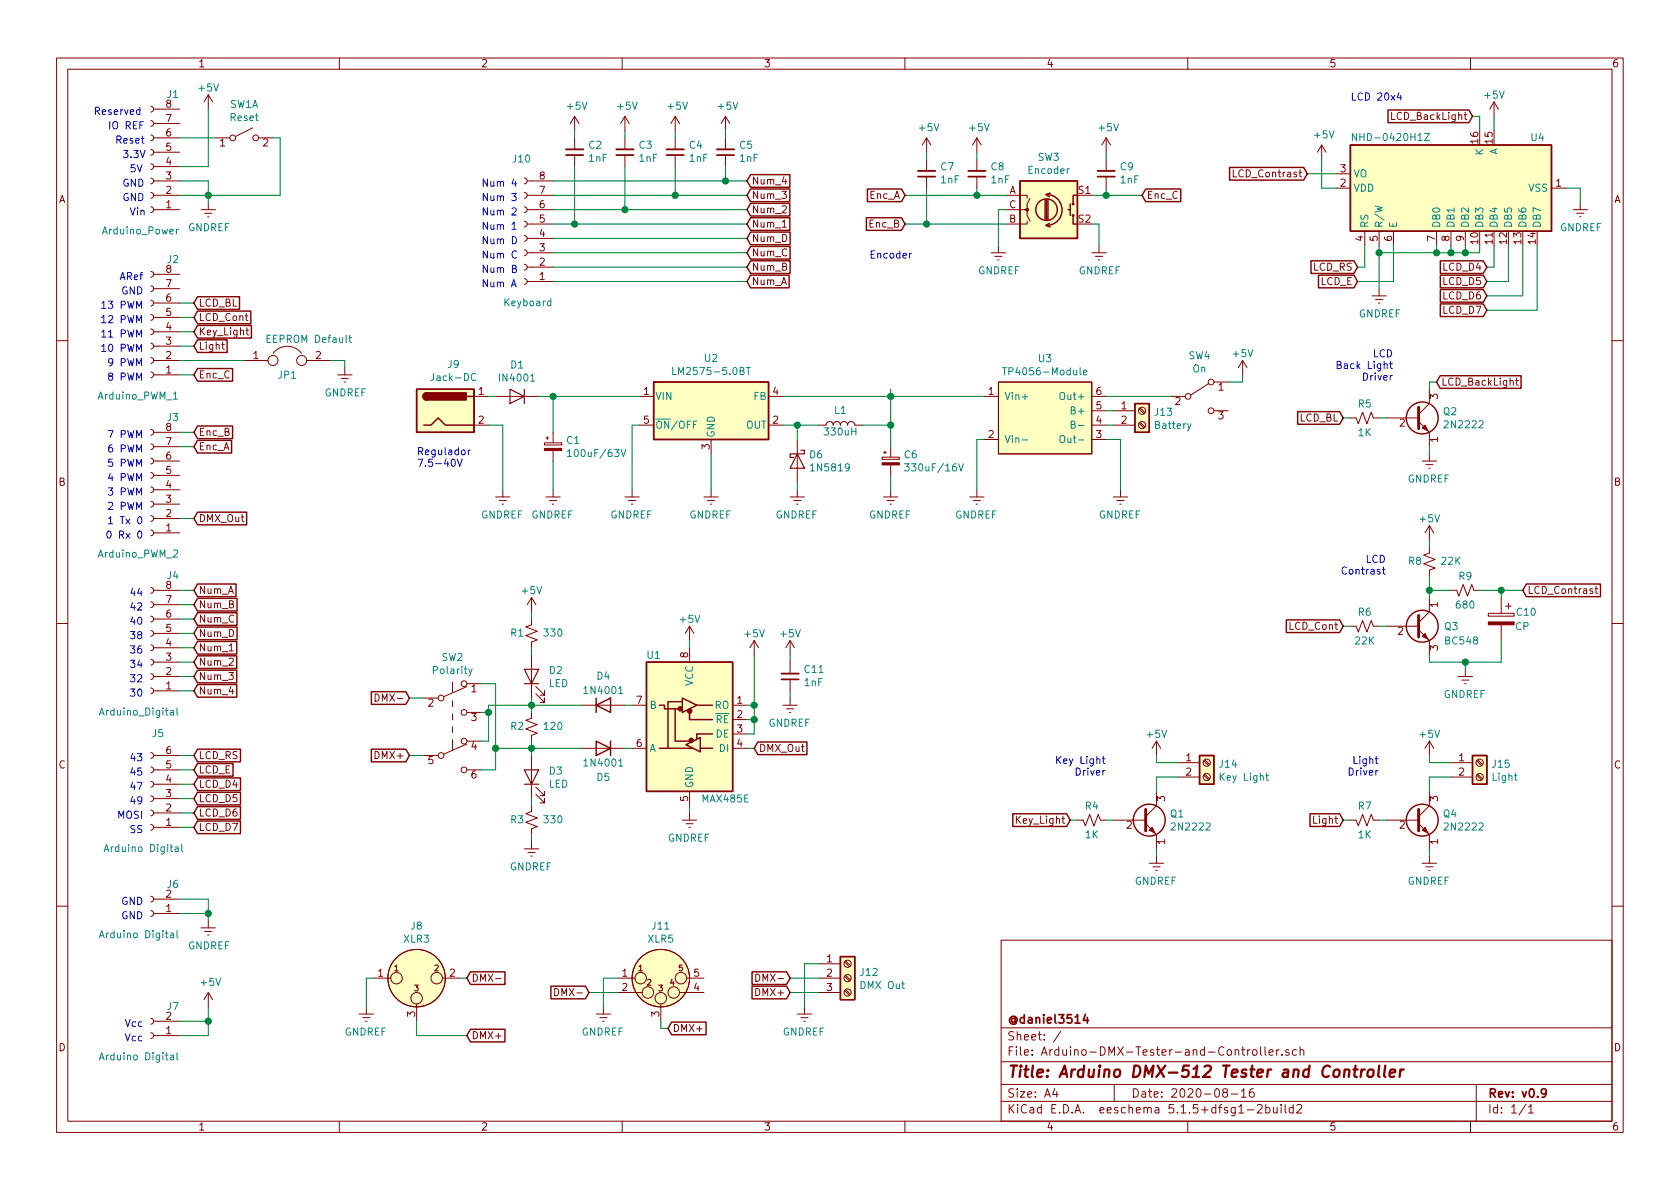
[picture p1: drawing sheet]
<svg xmlns="http://www.w3.org/2000/svg" width="297mm" height="210mm" viewBox="0 0 297 210" stroke-linecap="round" stroke-linejoin="round" font-family="sans-serif">
<g fill="none" stroke="#840000" stroke-width=".18">
<path d="M10 10.3h277v189.9h-277zM12 12.2h273v186.1h-273zM26.7 18.8l.3 .1 .2 .3-.1 .4-.4 .2M27.2 19.3h4.5M36.8 16.8v2.5M36.8 16.8l-.7 1.2M36.8 16.8l.8 1.2M60 10.3v1.9M110 10.3v1.9M160 10.3v1.9M210 10.3v1.9M259.1 19.9v1l.3 .2"/>
<path d="M260 10.3v1.9M264.2 18l-.8 1.3M264.2 18v2.6M264.2 18l.7 1.3M26.7 21.3l.3 .2 .2 .2-.1 .5-.4 .1M26.7 23.9l.3 .1 .2 .3-.1 .4-.4 .2M26.7 26.4l.3 .1 .2 .3-.1 .4-.4 .2M26.7 29l.3 .1 .2 .3-.1 .4-.4 .2M26.7 31.5l.3 .1 .2 .3-.1 .4-.4 .2M26.7 34l.3 .2 .2 .2-.1 .5-.4 .1M26.7 36.6l.3 .1 .2 .3-.1 .4-.4 .2M27.2 32h4.5"/>
<path d="M27.2 34.5h4.5M27.2 37.1h4.5M27.2 21.8h4.5M27.2 24.4h4.5M27.2 26.9h4.5M27.2 29.5h4.5M35.6 37.1h2.5M36.2 37.7h1.3M36.7 38.3h.3M36.8 35.8v1.3M38.1 24.4h2.5M44.7 22.6l-3 1.5"/>
<path d="M45.7 24.4h2.6M92.7 31.5l.3 .1 .2 .3-.1 .4-.4 .2M92.7 34l.3 .2 .2 .2-.1 .5-.4 .1M92.7 36.6l.3 .1 .2 .3-.1 .4-.4 .2M92.7 39.1l.3 .1 .2 .3-.1 .4-.4 .2M93.2 32h4.6M93.2 34.5h4.6M93.2 37.1h4.6M93.2 39.6h4.6M101.6 20.6l-.8 1.2M101.6 20.6v2.5M101.6 24.4v2"/>
<path d="M101.6 27.4v2.1M101.6 20.6l.8 1.2M110.5 20.6l-.8 1.2M110.5 20.6v2.5M110.5 24.4v2M110.5 27.4v2.1M110.5 20.6l.8 1.2M119.4 20.6l-.8 1.2M119.4 20.6v2.5M119.4 24.4v2M119.4 27.4v2.1M119.4 20.6l.7 1.2"/>
<path d="M128.3 20.6l-.8 1.2M128.3 20.6v2.5M128.3 24.4v2M128.3 27.4v2.1M128.3 20.6l.7 1.2M163.8 24.4v2.5M163.8 28.2v2M163.8 31.2v2.1M163.8 24.4l-.7 1.2M163.8 24.4l.8 1.2M172.7 24.4v2.5M172.7 28.2v2"/>
<path d="M172.7 31.2v2.1M172.7 24.4l-.7 1.2M172.7 24.4l.8 1.2M177.8 34.5h3.8v.5M177.8 37.1h3.8v1l.5 1M181.6 39.1v.5h-3.8M182.1 35l-.5 1.1v1h-.5M195.6 24.4v2.5M195.6 28.2v2M195.6 31.2v2.1M195.6 24.4l-.8 1.2M195.6 24.4l.7 1.2"/>
<path d="M233.7 25.6l-.8 1.3M233.7 25.6v2.6M233.7 25.6l.7 1.3M236.2 33.3h2.6M236.2 30.7h2.6M258.9 20.3h.5M274.3 33.3h2.6M278.1 37.1h2.6M278.8 37.7h1.2M279.3 38.3h.2M279.4 35.8v1.3M26.7 48l.3 .1 .2 .3-.1 .4-.4 .2"/>
<path d="M26.7 50.5l.3 .2 .2 .2-.1 .5-.4 .2M26.7 53.1l.3 .1 .2 .3-.1 .4-.4 .2M26.7 55.6l.3 .1 .2 .3-.1 .5-.4 .1M26.7 58.2l.3 .1 .2 .3-.1 .4-.4 .2M27.2 53.6h4.5M27.2 48.5h4.5M27.2 51h4.5M27.2 56.1h4.5M27.2 58.7h4.5M43.5 58.4h.5M43.7 58v1l.3 .2M92.7 41.7l.3 .1 .2 .3-.1 .4-.4 .2"/>
<path d="M92.7 44.2l.3 .1 .2 .3-.1 .4-.4 .2M92.7 46.7l.3 .2 .2 .2-.1 .5-.4 .1M92.7 49.3l.3 .1 .2 .3-.1 .4-.4 .2M93.2 42.2h4.6M93.2 44.7h4.6M93.2 47.2h4.6M93.2 49.8h4.6M138.3 40.2h.7M175.3 44.7h2.5M175.9 45.3h1.3M176.4 46h.3M176.5 43.4v1.3"/>
<path d="M193 44.7h2.6M193.7 45.3h1.2M194.2 46h.2M194.3 43.4v1.3M241.3 40.9v2.5M242.6 52.3h2.5M243.2 53h1.3M243.7 53.6h.3M243.8 40.9v2.5M243.8 51v1.3M246.4 40.9v2.5M254 40.9v2.5"/>
<path d="M256.5 40.9v2.5M259.1 40.9v2.5M10 60.2h2M26.7 60.7l.3 .1 .2 .3-.1 .4-.4 .2M26.7 63.2l.3 .2 .2 .2-.1 .5-.4 .2M26.7 65.8l.3 .1 .2 .3-.1 .4-.4 .2M26.7 75.9l.3 .2 .2 .2-.1 .5-.4 .2M26.7 78.5l.3 .1 .2 .3-.1 .4-.4 .2M27.2 66.3h4.5M27.2 63.7h4.5M27.2 61.2h4.5M27.2 76.4h4.5"/>
<path d="M27.2 79h4.5M39.2 60.9h.5M39.4 60.5v1.1l.3 .2M43.2 63.7h4.2M48.3 62.5a3.2 3.2 0 0 1 5 0M54.2 63.7h4.2M59.7 66.3h2.5M60.3 66.9h1.3M60.8 67.6h.3M61 65v1.3M83.8 70.1h2.6M83.8 75.2h2.6"/>
<path d="M87.6 70.1h7.6M96.3 78.3h3v.4h-3zM96.5 77.5h.5M96.8 77.2v.5M97.8 76.4v1.9M97.8 79.7v1.8M113 70.1h2.6M113 75.2h2.6M125.7 77.7v2.6M135.9 70.1h2.5M135.9 75.2h2.5M141 77.7v7.6"/>
<path d="M144.8 75.2h1.2a.63 .63 0 0 1 .7-.7 .63 .63 0 0 1 .6 .7 .63 .63 0 0 1 .7-.7 .63 .63 0 0 1 .6 .7 .63 .63 0 0 1 .6-.7 .63 .63 0 0 1 .7 .7 .63 .63 0 0 1 .6-.7 .63 .63 0 0 1 .6 .7h1.3M156.5 79.8v.5M157.5 79v1.8M174 70.1h2.5M174 77.7h2.5M176.5 67.6h16.5v12.7h-16.5zM193 70.1h2.6M193 77.7h2.6M193 75.2h2.6M193 72.6h2.6M196.8 75.2h3.9M196.8 72.6h3.9"/>
<path d="M201.4 74.8l.9 .9M201.4 72.3l.9 .8M201.6 74.7l.8 .8M201.6 72.1l.8 .9M207 70.1h2.5M213.7 67.8l-3.1 2M214.6 72.6h2.6M214.6 67.6h2.6M219.7 63.7l.8 1.3M219.7 63.7v2.6M219.7 63.7l-.8 1.3M238.8 73.9h1l.4 1 .7-2 .8 2 .7-2 .4 1h1"/>
<path d="M245.1 73.9h5.7M250.8 74.5l1.9 1.9v2.6M252.7 68.8v2.6l-1.9 1.9M268 67.3h.5M268.1 66.8v1.1l.4 .2M285 60.2h2M26.7 81l.3 .1 .2 .3-.1 .5-.4 .1M26.7 83.6l.3 .1 .2 .3-.1 .4-.4 .2M26.7 86.1l.3 .1 .2 .3-.1 .4-.4 .2M26.7 88.6l.3 .2 .2 .2-.1 .5-.4 .2M26.7 91.2l.3 .1 .2 .3-.1 .4-.4 .2M26.7 93.7l.3 .1 .2 .3-.1 .5-.4 .1"/>
<path d="M27.2 89.1h4.5M27.2 81.5h4.5M27.2 84.1h4.5M27.2 86.6h4.5M27.2 91.7h4.5M27.2 94.2h4.5M87.6 87.9h2.6M88.3 88.5h1.2M88.8 89.1h.2M88.9 86.6v1.3M96.5 87.9h2.6M97.2 88.5h1.2"/>
<path d="M97.7 89.1h.2M97.8 86.6v1.3M110.5 87.9h2.5M111.1 88.5h1.3M111.6 89.1h.3M111.8 86.6v1.3M124.5 87.9h2.5M125.1 88.5h1.3M125.6 89.1h.3M125.7 86.6v1.3M139.7 87.9h2.5M140.3 88.5h1.3"/>
<path d="M140.8 89.1h.3M141 86.6v1.3M156 80.8h3v.4h-3zM156.2 87.9h2.5M156.2 80h.5M156.8 88.5h1.3M157.4 89.1h.2M157.5 82.2v1.9M157.5 86.6v1.3M171.4 87.9h2.6M172.1 88.5h1.3M172.6 89.1h.2"/>
<path d="M172.7 86.6v1.3M196.8 87.9h2.6M197.5 88.5h1.3M198 89.1h.2M198.1 86.6v1.3M251.5 81.5h2.5M252.1 82.2h1.3M252.6 82.8h.3M252.7 96.8v1l-1 .4 2 .7-2 .8 2 .8-1 .3v1M252.7 93l.8 1.2M252.7 80.3v1.2M252.7 93v2.5"/>
<path d="M252.7 93l-.7 1.2M10 110.3h2M26.7 103.9l.3 .1 .2 .3-.1 .4-.4 .2M26.7 106.4l.3 .1 .2 .3-.1 .5-.4 .1M26.7 109l.3 .1 .2 .3-.1 .4-.4 .2M26.7 111.5l.3 .1 .2 .3-.1 .4-.4 .2M26.7 114l.3 .2 .2 .2-.1 .5-.4 .2M26.7 116.6l.3 .1 .2 .3-.1 .4-.4 .2M26.7 119.1l.3 .1 .2 .3-.1 .5-.4 .1M27.2 104.4h4.5M27.2 119.6h4.5M27.2 106.9h4.5"/>
<path d="M27.2 109.5h4.5M27.2 112h4.5M27.2 114.5h4.5M27.2 117.1h4.5M40.5 115.1h.7M94 109.5v1l-1 .4 2 .7-2 .8 2 .8-1 .3v1M94 105.7v2.5M94 115.8v7.6M94 105.7l.7 1.2M94 105.7l-.8 1.2M121.9 110.7v2.6M121.9 114.5v2.6"/>
<path d="M121.9 110.7l.8 1.3M121.9 110.7l-.7 1.3M133.3 113.3l.8 1.2M133.3 113.3v2.5M133.3 113.3l-.7 1.2M139.7 113.3v2.5M139.7 117.1v2M139.7 113.3l.8 1.2M139.7 113.3l-.8 1.2M238.8 110.7h1l.4 1.1 .7-2.1 .8 2.1 .7-2.1 .4 1h1M245.1 110.7h5.7M250.8 111.4l1.9 1.9v2.5"/>
<path d="M252.7 105.7v2.5l-1.9 1.9M256.5 104.4h1.1l.3 1 .8-2 .8 2 .7-2 .4 1h1M257.8 119.6h2.5M259.1 118.4v1.2M263.1 108.5h4.6v.5h-4.6zM265.4 105.7v2.8M265.4 110.5v2.8M266.2 107.2h1M266.7 106.7v1M282 104.1h.5M282.2 103.7v1.1l.3 .1M285 110.3h2"/>
<path d="M26.7 133.1l.3 .1 .2 .3-.1 .4-.4 .2M26.7 135.6l.3 .2 .2 .2-.1 .5-.4 .1M26.7 138.2l.3 .1 .2 .3-.1 .4-.4 .2M26.7 121.7l.3 .1 .2 .3-.1 .4-.4 .2M27.2 133.6h4.5M27.2 136.1h4.5M27.2 138.7h4.5M27.2 122.2h4.5M66.3 122.7a.64 .64 0 0 1 .7 .7 .64 .64 0 0 1-.7 .6zM74.9 123.4h2.6M74.9 133.6h2.6M80 120.6v1.8"/>
<path d="M80 123.9v1.1M80 126.2v1M80 128.5v1M80 130.8v1.8M82.5 131.6l-4 1.7M82.5 121.4l-4 1.8M82.5 120.9h2.6M82.5 126h2.6M82.5 131.1h2.6M82.5 136.1h2.6M94 126v1l-1 .4 2 .7-2 .8 2 .8-1 .3v1.1M94 133.6v7.6"/>
<path d="M94.7 139.2l1.6 1.5v-.8v.8h-.8M94.7 122.7l1.6 1.5v-.8v.8h-.8M94.7 121.4l1.6 1.5v-.7v.7h-.8M102.9 124.7h7.6M102.9 132.3h7.6M111.8 124.7h2.5M111.8 132.3h2.5M120.6 124.1h.1M121.9 139.9v2.6M129.5 124.7h2.6M129.5 127.2h2.6M129.5 129.8h2.6"/>
<path d="M129.5 132.3h2.6M138.4 124.7h2.6M139.1 125.3h1.2M139.6 126h.2M139.7 120.1v2.1M139.7 123.4v1.3M204.5 139.9v2.6l-1.9 1.9M204.5 131.1v2.5M204.5 131.1l.7 1.2M204.5 131.1l-.8 1.2M208.3 134.9h3.8M208.3 137.4h3.8"/>
<path d="M212.8 137.1l.9 .8M212.8 134.5l.9 .9M213 136.9l.9 .8M213 134.4l.9 .8M252.7 131.1v2.5M252.7 139.9v2.6l-1.9 1.9M252.7 131.1l.8 1.2M252.7 131.1l-.7 1.2M256.5 134.9h3.8M256.5 137.4h3.8M258.4 120.3h1.3M259 120.9h.2"/>
<path d="M261.1 137.1l.9 .8M261.1 134.5l.9 .9M261.3 136.9l.8 .8M261.3 134.4l.8 .8M26.7 140.7l.3 .1 .2 .3-.1 .4-.4 .2M26.7 143.3l.3 .1 .2 .3-.1 .4-.4 .2M26.7 145.8l.3 .1 .2 .3-.1 .4-.4 .2M26.7 158.5l.3 .1 .2 .3-.1 .4-.4 .2M27.2 141.2h4.5M27.2 143.8h4.5M27.2 146.3h4.5M27.2 159h4.5"/>
<path d="M92.7 150.1h2.5M93.3 150.7h1.3M93.9 151.4h.2M94 142.5v1l-1 .4 2 .7-2 .8 2 .8-1 .4v1M94 148.8v1.3M94.7 140.5l1.6 1.5v-.8v.8h-.8M120.6 145h2.6M121.3 145.7h1.3M121.8 146.3h.2M121.9 143.8v1.2M190.5 145h1l.4 1 .8-2 .7 2 .8-2 .4 1h1M196.8 145h5.8"/>
<path d="M202.6 145.7l1.9 1.9v2.5M203.2 152.6h2.5M203.8 153.3h1.3M204.3 153.9h.3M204.5 151.4v1.2M238.8 145h1l.4 1 .7-2 .8 2 .7-2 .4 1h1M245.1 145h5.7M250.8 145.7l1.9 1.9v2.5M251.5 152.6h2.5M252.1 153.3h1.3M252.6 153.9h.3M252.7 151.4v1.2"/>
<path d="M10 160.2h2M26.7 161l.3 .2 .2 .2-.1 .5-.4 .1M27.2 161.5h4.5M35.6 164.1h2.5M36.2 164.7h1.3M36.7 165.3h.3M36.8 162.8v1.3M36.8 175.5v2.5M36.8 175.5l-.7 1.3M36.8 175.5l.8 1.3M63.5 179.3h2.5M64.1 180h1.3"/>
<path d="M64.8 178v1.3M66 173h3.1M73.7 177.5v3.1M78.2 173h3.1M87.6 173h1M98.1 174.8a.64 .64 0 0 1 .7 .6 .64 .64 0 0 1-.7 .7zM105.4 179.3h2.5M106 180h1.3M106.7 178v1.3M109.2 173h3.1M109.2 175.5h4.3M116.8 177.5v3.1"/>
<path d="M120.1 175.5h4.4M121.4 173h3.1M133.6 172.3a.64 .64 0 0 1 .7 .6 .64 .64 0 0 1-.7 .6zM141 179.3h2.5M141.6 180h1.3M142.2 178v1.3M144.8 173h3.8M144.8 170.4h3.8M144.8 175.5h3.8M149.3 175.2l.9 .8M149.3 172.6l.9 .9M149.3 170.1l.9 .8"/>
<path d="M149.5 175l.9 .8M149.5 172.5l.9 .8M149.5 169.9l.9 .9M177 166.3h108v32h-108zM285 160.2h2M26.7 180.1l.3 .1 .2 .3-.1 .4-.4 .2M26.7 182.6l.3 .1 .2 .3-.1 .5-.4 .1M27.2 180.6h4.5M27.2 183.1h4.5M60 198.3v1.9M64.6 180.6h.3M106.6 180.6h.2"/>
<path d="M110 198.3v1.9M142.1 180.6h.3M160 198.3v1.9M177 194.8h108M177 191.8h108M177 187.8h108M177 181.8h108M186.5 192.5l-.4 1h1M186.8 193v1M187.6 182.3l-1.3 2M197 191.8v3M210 198.3v1.9"/>
<path d="M216.5 193.2l-.3-.3 .1-.2a.48 .48 0 0 1 .6-.1l.1 .2-.1 .3-.6 .1a.48 .48 0 0 0 0 .7l.2 .1 .5-.1v-.4l-.2-.3M217.7 193.5h1.1M219.5 193l.4-.5v1.5M219.5 194h.8M219.5 185.6h.6M219.7 185.1v1.3l.4 .2M220.5 196.3h1.2M220.6 185.6v1M221 185.6l-.4 .3M221.5 185.7l.2-.1 .5 .1v.8l-.3 .1-.4-.1zM221.6 192.5a.59 .59 0 0 0-.7 .7l.1 .7 .2 .1 .5-.1 .1-.5-.2-.2-.4-.1-.3 .3M222.3 195.5l.2-.2h.4l.3 .5-1 1h1"/>
<path d="M222.9 185.1v1.3l.2 .2M223.7 185.1v1.3l.2 .2M223.8 195.9l.4-.1 .3 .3v.6l-.3 .1-.4-.1M223.8 195.3v1.5M224.4 186.1l.7-.1-.1-.3-.4-.1-.2 .2 .1 .7h.5M225.2 195.8v.9l.4 .1 .2-.1M225.7 185.6v1M225.8 195.8v1M226.2 185.6l-.5 .3M226.5 195.3v.2M226.5 195.8v1M226.7 186.5v.1"/>
<path d="M227.2 195.3v1.3l.3 .2M227.9 185.7a.37 .37 0 0 0-.6 .1l.1 .2 .5 .2v.1l-.2 .3-.4-.1M228.7 195.9l-.5-.1-.3 .3 .1 .6 .2 .1 .5-.1M228.7 195.3v1.5M229.2 185.7l-.4-.1-.3 .3 .2 .6h.5M229.3 195.5l.2-.2h.4l.2 .2v.3v.2l-.9 .8h.9M229.9 185.7a.37 .37 0 0 1 .6 .1v.8M229.9 185.1v1.5M260 198.3v1.9M261 191.8v6.5M269.8 195.2l-1.2 2M270.3 195.8l.4-.5v1.5"/>
<path d="M270.3 196.8h.8"/>
<circle cx="41.1" cy="24.4" r=".51"/>
<circle cx="45.2" cy="24.4" r=".51"/>
<circle cx="48.3" cy="63.7" r=".89"/>
<circle cx="53.3" cy="63.7" r=".89"/>
<circle cx="201.9" cy="75.2" r=".63"/>
<circle cx="201.9" cy="72.6" r=".63"/>
<circle cx="210.1" cy="70.1" r=".51"/>
<circle cx="214.1" cy="67.6" r=".51"/>
<circle cx="214.1" cy="72.6" r=".51"/>
<circle cx="78" cy="123.4" r=".51"/>
<circle cx="78" cy="133.6" r=".51"/>
<circle cx="82" cy="120.9" r=".51"/>
<circle cx="82" cy="126" r=".51"/>
<circle cx="82" cy="136.1" r=".51"/>
<circle cx="82" cy="131.1" r=".51"/>
<circle cx="213.4" cy="134.9" r=".63"/>
<circle cx="213.4" cy="137.4" r=".63"/>
<circle cx="261.6" cy="137.4" r=".63"/>
<circle cx="261.6" cy="134.9" r=".63"/>
<circle cx="70.1" cy="173" r="1.02"/>
<circle cx="73.7" cy="173" r="5.1"/>
<circle cx="73.7" cy="176.5" r="1.02"/>
<circle cx="77.2" cy="173" r="1.02"/>
<circle cx="113.3" cy="173" r="1.02"/>
<circle cx="114.6" cy="175.5" r="1.02"/>
<circle cx="116.8" cy="173" r="5.1"/>
<circle cx="116.8" cy="176.5" r="1.02"/>
<circle cx="119.1" cy="175.5" r="1.02"/>
<circle cx="120.4" cy="173" r="1.02"/>
<circle cx="149.9" cy="175.5" r=".63"/>
<circle cx="149.9" cy="173" r=".63"/>
<circle cx="149.9" cy="170.4" r=".63"/>
</g>
<path d="M100.1 27.4h3M109 27.4h3M117.9 27.4h3M126.7 27.4h3.1M162.3 31.2h3.1M171.2 31.2h3M194.1 31.2h3M138.2 120.1h3M191.9 179.3l-.4 1.1h1M192.3 179.9v1M273.4 193.2l-.3 .3-.4-.1-.2-.2v-.4l.2-.2 .4-.1 .2 .2a1.19 1.19 0 0 1-.2 1.2l-.4 .1" fill="none" stroke="#840000" stroke-width=".3"/>
<path d="M239.3 189.1h.8M239.7 188.4l-.3 1.8 .1 .1 .4 .1M240.7 189.1l-.1 1.3M241.3 189.1a.54 .54 0 0 0-.6 .4M242 189.3a.51 .51 0 0 1 .5-.2 .51 .51 0 0 1 .4 .4l-.1 .6a.56 .56 0 0 1-.5 .4 .56 .56 0 0 1-.5-.4zM243.9 188.4l-.2 1.8 .2 .2M244.9 188.4l-.2 1.8 .3 .2M245.7 189.8l1-.2-.1-.4h-.7l-.2 1 .2 .2 .6-.1M247.6 189.1l-.2 1.3M248.2 189.1a.54 .54 0 0 0-.6 .4" fill="none" stroke="#840000" stroke-width=".41"/>
<g fill="#ffffc2" stroke="#ffffc2" stroke-width=".18">
<path d="M176.5 67.6h16.5v12.7h-16.5z"/>
<path d="M148.6 169.2h2.5v7.6h-2.5z"/>
<path d="M114.3 117.1h15.2v22.8h-15.2z"/>
<path d="M260.3 133.6h2.6v5.1h-2.6z"/>
<path d="M73.7 68.8h10.1v7.6h-10.1z"/>
<path d="M180.3 32h10.2v10.2h-10.2z"/>
<path d="M212.1 133.6h2.5v5.1h-2.5z"/>
<path d="M200.7 71.4h2.5v5h-2.5z"/>
<path d="M238.8 25.6h35.5v15.3h-35.5z"/>
<path d="M115.6 67.6h20.3v10.1h-20.3z"/>
<circle cx="73.7" cy="173" r="5.1"/>
<circle cx="116.8" cy="173" r="5.1"/>
</g>
<path d="M90.2 68.8l2.5 1.3-2.5 1.3zM92.7 68.8v2.6M141.6 79.6h.6v.7h-2.5v.6h.6M141 80.3l1.2 2.5h-2.5zM92.7 118.4h2.5l-1.2 2.5zM92.7 136.1h2.5l-1.2 2.6zM92.7 138.7h2.5M92.7 120.9h2.5" fill="none" stroke="#840000" stroke-width=".2"/>
<g fill="none" stroke="#008484" stroke-width=".18">
<path d="M239.9 23.6v1.3l-.8-1.3v1.3M251.9 23.6h.8l-.8 1.3h.8M31.2 40.5v.9M31.5 40.5l-.2 .1-.1 .2M61.7 59.7h.5M61.8 59.3v1.1l.4 .1M97.4 53.3l-.4-.1-.2 .3 .1 .5h.5M97.4 52.8v1.3M30.7 70.6h.7M84.1 66.2a.6 .6 0 0 0-.8 .4 .6 .6 0 0 0 .6 .7l.2-.1M100.3 79.8l.4-.3v1.2M109.8 79.5l.4 1.2 .4-1.2"/>
<path d="M118.9 65v1.2h.7M123.2 74.5h-.6v1.2M132 65h.7M132.3 65v1.2M177.2 65h.8M177.6 65v1.3M180.7 70.2h1M180.7 77.8h1M187.5 77.2a.45 .45 0 0 1 .7 0 .88 .88 0 0 1-.3 1.1l-.3-.1a1.07 1.07 0 0 1-.1-1zM189.4 75.1l.5-.1 .2-.2-.1-.2-.6-.1v1.2h.5l.2-.1v-.3l-.3-.2M190.7 75.3h.9M191.6 65.9l.6-.1-.1-.3h-.3l-.2 .1v.6h.5"/>
<path d="M210.6 74.9l-.5 1.2-.1 .1M30.7 97.4l.5-.1 .2 .3-.1 .2-.7 .7h.8M100.3 80.7h.7M159.9 82h.8l-.4 .5 .4 .1v.6l-.2 .1-.6-.1M169.5 82l.4 1.3 .4-1.3M83.5 118.3l-.4 1.1-.2 .2M30.1 125.7h.5l.1 .8M30.7 125.9l-.4 .1-.2 .2v.2h.6M31.3 125.2v1.1l.2 .2M109.4 135.5h.7M109.4 122.7h.7M223.8 137.2h.5"/>
<path d="M224 136.7v1.1l.3 .2M18.4 150.6l.4-1.3 .5 1.3M31 149.8h.5v.8M31.5 150.1h-.4l-.2 .2 .1 .2h.5M32.1 149.3v1.1l.2 .2M17.6 165.8l.4-1.2 .4 1.2M30.1 165h.5l.1 .8M30.7 165.3h-.4l-.2 .2v.3h.6M31.3 164.6v1.1l.2 .1M17.6 187.4l.4-1.2 .4 1.2M30.1 186.6h.5l.1 .8M30.7 186.9h-.4l-.2 .2v.3h.6"/>
<path d="M31.3 186.2v1l.2 .2"/>
</g>
<g fill="none" stroke="#840000" stroke-width=".25">
<path d="M245.4 19.5h14.3l.6 1.1-.6 1.1h-14.3zM132.7 38.5h6.9v2.2h-6.9l-.6-1.1zM132.7 33.4h6.9v2.3h-6.9l-.6-1.2zM132.7 36h6.9v2.2h-6.9l-.6-1.1zM132.7 30.9h6.9v2.2h-6.9l-.6-1.1zM153.2 38.5h6.2l.6 1.1-.6 1.1h-6.2zM153.4 33.4h6l.6 1.1-.6 1.2h-6zM180.3 32h10.2v10.2h-10.2zM184.8 35.3v3.6M185 34.4a2.74 2.74 0 0 1 2.8 2.7 2.74 2.74 0 0 1-2.8 2.8M185 35.3v3.6M185.3 35.3v3.6"/>
<path d="M185.5 39.5l-.6 .4 .8 .2M185.7 34.2l-.8 .2 .6 .4M188.8 37.1h.4M189.2 36.1v2M189.7 38.1v1.5h.8M190.5 34.5h-.8v1.6M202.6 33.4h6.2v2.3h-6.2l-.7-1.2zM217.4 29.6h13.1l.6 1.1-.6 1.1h-13.1zM238.8 25.6h35.5v15.3h-35.5zM34.9 57.6h9.5v2.2h-9.5l-.6-1.1zM34.9 55h9.4v2.2h-9.4l-.6-1.1zM34.9 52.5h7.4v2.2h-7.4l-.6-1.1z"/>
<path d="M132.7 41h7v2.3h-7l-.6-1.1zM132.7 43.6h7v2.2h-7l-.6-1.1zM132.7 46.1h7v2.3h-7l-.6-1.2zM132.7 48.7h6.8v2.2h-6.8l-.6-1.1zM231.8 46.1h7.6l.6 1.1-.6 1.2h-7.6zM233.1 48.7h6.3l.6 1.1-.6 1.1h-6.3zM254.7 46.1h7.6l.6 1.1-.6 1.2h-7.6zM254.7 48.7h7.6l.6 1.1-.6 1.1h-7.6zM254.7 51.2h7.6l.6 1.1-.6 1.1h-7.6zM254.7 53.7h7.6l.6 1.2-.6 1.1h-7.6zM34.9 60.1h5.3v2.2h-5.3l-.6-1.1zM34.9 65.2h6.2v2.2h-6.2l-.6-1.1z"/>
<path d="M34.9 75.3h6.2v2.3h-6.2l-.6-1.2zM34.9 77.9h6v2.2h-6l-.6-1.1zM73.7 68.8h10.1v7.6h-10.1zM74.9 75.2h1.3l1.3-1.3 1.2 1.3h5.1M75.4 69.5a.63 .63 0 0 0-.6 .6 .63 .63 0 0 0 .6 .6M82.5 70.1h1.3M115.6 67.6h20.3v10.1h-20.3zM200.7 71.4h2.5v5h-2.5zM229.4 72.8h7.5l.6 1.1-.6 1.1h-7.5zM254.6 66.4h14.3v2.3h-14.3l-.6-1.1zM34.9 90.6h8.7v2.2h-8.7l-.6-1.1zM34.9 103.3h6.8v2.2h-6.8l-.6-1.1z"/>
<path d="M34.9 118.5h7v2.2h-7l-.6-1.1zM34.9 116h7v2.2h-7l-.6-1.1zM34.9 113.4h7v2.3h-7l-.6-1.2zM34.9 110.9h7v2.2h-7l-.6-1.1zM34.9 108.4h7v2.2h-7l-.6-1.1zM34.9 105.8h7v2.2h-7l-.6-1.1zM114.3 117.1h15.2v22.8h-15.2zM227.4 109.6h9.5l.6 1.1-.6 1.2h-9.5zM269.9 103.3h13.1v2.2h-13.1l-.7-1.1zM34.9 135h6.3v2.3h-6.3l-.6-1.2zM34.9 137.6h7.6v2.2h-7.6l-.6-1.1zM34.9 132.5h7.6v2.2h-7.6l-.6-1.1z"/>
<path d="M34.9 121.1h7v2.2h-7l-.6-1.1zM65.7 132.5h6.1l.6 1.1-.6 1.1h-6.1zM65.7 122.3h6.1l.6 1.1-.6 1.2h-6.1zM105.4 131.1l2.5 1.2-2.5 1.3zM105.4 124.7l2.5-1.3v2.6zM105.4 123.4v2.6M107.9 131.1v2.5M116.6 124.7h.9v.6h2.5M116.6 132.3h6M119.4 125.3v5.8h2.5M120.6 124.1h-2.5v8.2M120.6 123.4l2.6 1.3-2.6 1.3z"/>
<path d="M121.3 131.7l2.5-1.3v2.6zM121.9 126v1.2h4.1M123.2 124.7h2.8M123.8 132.3h2.2M126 129.8h-2.8v.9M134 131.2h8.7v2.2h-8.7l-.7-1.1zM212.1 133.6h2.5v5.1h-2.5zM260.3 133.6h2.6v5.1h-2.6zM34.9 145.2h7.6v2.2h-7.6l-.6-1.1zM34.9 142.6h7.6v2.3h-7.6l-.6-1.1zM34.9 140.1h7.6v2.2h-7.6l-.6-1.1zM179.1 143.9h9.5l.6 1.1-.6 1.1h-9.5z"/>
<path d="M231.6 143.9h5.3l.6 1.1-.6 1.1h-5.3zM83.2 171.9h6.1v2.2h-6.1l-.7-1.1zM97.4 174.4h6.1l.6 1.1-.6 1.1h-6.1zM133 174.4h6.1l.6 1.1-.6 1.1h-6.1zM133 171.9h6.1l.6 1.1-.6 1.1h-6.1zM148.6 169.2h2.5v7.6h-2.5zM83.2 182h6.1v2.2h-6.1l-.7-1.1zM118.7 180.7h6.1v2.3h-6.1l-.6-1.1z"/>
<circle cx="185" cy="37.1" r="1.9"/>
<circle cx="189.7" cy="36.1" r=".13"/>
<circle cx="189.7" cy="38.1" r=".13"/>
<circle cx="251.5" cy="73.9" r="2.82"/>
<circle cx="251.5" cy="110.7" r="2.82"/>
<circle cx="203.2" cy="145" r="2.82"/>
<circle cx="251.5" cy="145" r="2.82"/>
</g>
<g fill="#840000" stroke="#840000" stroke-width=".25">
<path d="M75 69.6l.4-.1v1.2a.64 .64 0 0 1-.6-.4 .64 .64 0 0 1 .2-.7z"/>
<path d="M75.4 69.5h7v1.2h-7z"/>
<circle cx="122.2" cy="130.9" r=".36"/>
<circle cx="121.9" cy="125.7" r=".36"/>
<circle cx="120.3" cy="125.3" r=".36"/>
</g>
<path d="M250.8 72v3.8M250.8 108.8v3.8M202.6 143.1v3.8M250.8 143.1v3.8" fill="none" stroke="#840000" stroke-width=".51"/>
<g fill="#840000" stroke="#840000" stroke-width=".18">
<path d="M251.5 146.8l.5-.5 .5 1z"/>
<path d="M251.5 75.7l.5-.5 .5 1z"/>
<path d="M263.1 110h4.6v.5h-4.6z"/>
<path d="M203.2 146.8l.5-.5 .5 1z"/>
<path d="M156 81.8h3v.4h-3z"/>
<path d="M96.3 79.3h3v.4h-3z"/>
<path d="M251.5 112.5l.5-.5 .5 1z"/>
<circle cx="181.6" cy="37.1" r=".25"/>
</g>
<path d="M100.1 26.4h3M109 26.4h3M117.9 26.4h3M126.7 26.4h3.1M162.3 30.2h3.1M171.2 30.2h3M194.1 30.2h3M138.2 119.1h3" fill="none" stroke="#840000" stroke-width=".33"/>
<g fill="none" stroke="#008400" stroke-width=".18">
<path d="M36.8 19.3v10.2h-5.1M31.7 32h5.1v3.8M31.7 24.4h6.4M48.3 24.4h1.2v10.1h-17.8M97.8 32h34.3M97.8 34.5h34.3M97.8 39.6h34.3M97.8 37.1h34.3M101.6 23.1v1.3M101.6 29.5v10.1M110.5 23.1v1.3M110.5 29.5v7.6"/>
<path d="M119.4 23.1v1.3M119.4 29.5v5M128.3 23.1v1.3M128.3 29.5v2.5M160 34.5h17.8M160 39.6h17.8M163.8 26.9v1.3M163.8 33.3v6.3M172.7 26.9v1.3M172.7 33.3v1.2M177.8 37.1h-1.3v6.3M193 34.5h8.9"/>
<path d="M193 39.6h1.3v3.8M195.6 26.9v1.3M195.6 33.3v1.2M231.1 30.7h5.1M233.7 28.2v5.1h2.5M260.3 20.6h1.3v2.5M264.2 20.6v2.5M276.9 33.3h2.5v2.5M31.7 58.7h2.6M31.7 56.1h2.6M31.7 53.6h2.6M97.8 44.7h34.3"/>
<path d="M97.8 49.8h34.3M97.8 47.2h34.3M97.8 42.2h34.3M241.3 43.4v3.8h-1.3M243.8 43.4v7.6M246.4 43.4v6.4h-6.4M254 43.4v1.3M256.5 43.4v1.3M259.1 43.4v1.3M261.6 43.4v1.3h-17.8M264.2 43.4v3.8h-1.3M266.7 43.4v6.4h-3.8"/>
<path d="M269.2 43.4v8.9h-6.3M271.8 43.4v11.5h-8.9M31.7 61.2h2.6M31.7 66.3h2.6M31.7 76.4h2.6M31.7 79h2.6M31.7 63.7h11.5M58.4 63.7h2.6v1.3M86.4 75.2h2.5v11.4M86.4 70.1h1.2M95.2 70.1h17.8M97.8 70.1v6.3"/>
<path d="M113 75.2h-1.2v11.4M138.4 75.2h6.4M138.4 70.1h35.6M141 75.2v2.5M152.4 75.2h5.1M157.5 68.8v10.2M174 77.7h-1.3v8.9M195.6 72.6h1.2M195.6 75.2h1.2M195.6 70.1h11.4M195.6 77.7h2.5v8.9M219.7 66.3v1.3h-2.5"/>
<path d="M237.5 73.9h1.3M243.8 73.9h1.3M252.7 79v1.3M254 67.6h-1.3v1.2M31.7 91.7h2.6M97.8 81.5v5.1M125.7 80.3v6.3M141 85.3v1.3M157.5 84.1v2.5M252.7 95.5v1.3M31.7 104.4h2.6M31.7 106.9h2.6"/>
<path d="M31.7 109.5h2.6M31.7 112h2.6M31.7 114.5h2.6M31.7 117.1h2.6M31.7 119.6h2.6M94 108.2v1.3M94 114.5v1.3M121.9 113.3v1.2M133.3 115.8v14h-1.2M139.7 115.8v1.3M237.5 110.7h1.3M243.8 110.7h1.3"/>
<path d="M252.7 104.4h3.8M252.7 101.8v3.9M259.1 117.1v1.3M261.6 104.4h7.6M265.4 113.3v3.8h-12.7v-1.3M265.4 104.4v1.3M31.7 122.2h2.6M31.7 133.6h2.6M31.7 136.1h2.6M31.7 138.7h2.6M72.4 123.4h2.5M72.4 133.6h2.5"/>
<path d="M85.1 120.9h2.5v15.2h-2.5M85.1 126h1.3M87.6 132.3h15.3M94 123.4v2.6M94 131.1v2.5M102.9 124.7h-16.5v6.4h-1.3M110.5 132.3h1.3M110.5 124.7h1.3M132.1 132.3h1.2M132.1 124.7h1.2M132.1 127.2h1.2M139.7 122.2v1.2"/>
<path d="M204.5 133.6v1.3h3.8M208.3 137.4h-3.8v2.5M252.7 133.6v1.3h3.8M256.5 137.4h-3.8v2.5M31.7 159h5.1v3.8M31.7 146.3h2.6M31.7 143.8h2.6M31.7 141.2h2.6M94 141.2v1.3M94 147.6v1.2M121.9 142.5v1.3M189.2 145h1.3"/>
<path d="M195.6 145h1.2M204.5 150.1v1.3M237.5 145h1.3M243.8 145h1.3M252.7 150.1v1.3M31.7 161.5h5.1M36.8 178v5.1h-5.1M66 173h-1.2v5M81.3 173h1.2M104.1 175.5h5.1M109.2 173h-2.5v5M139.7 173h5.1"/>
<path d="M139.7 175.5h5.1M144.8 170.4h-2.6v7.6M31.7 180.6h5.1M73.7 180.6v2.5h8.8M116.8 180.6v1.3h1.3"/>
</g>
<g fill="none" stroke="#0000c2" stroke-width=".18">
<path d="M24.7 19.5l-.3-.1-.3 .2 .2 .6h.4M24.7 19v1.2M247.3 16.4l-.3 .9h.8M247.6 16.9v.8M90.5 34.2h.8l-.5 .5 .4 .1v.6l-.2 .1-.5-.1M90.5 36.9l.5-.2 .2 .2 .1 .2-.1 .2-.7 .7h.8M90.5 39.6l.4-.3v1.3M90.8 31.6l-.3 .9h.8M91.1 32.1v.8M18 53.6l.4-.3v1.2M18 58.7l.4-.4v1.3M18 56.2l.4-.4v1.3"/>
<path d="M18 54.5h.7M18 59.6h.7M18 57.1h.7M90.4 50.7l.4-1.3 .5 1.3M90.5 40.6h.8M90.5 50.4h.6M90.6 41.8a.64 .64 0 0 1 .7 .7 .64 .64 0 0 1-.7 .6zM90.6 47.5h.5l.2-.2-.1-.3-.6-.1v1.3h.5l.2-.1v-.4l-.3-.2M91.3 44.5a.6 .6 0 0 0-.8 .4 .6 .6 0 0 0 .6 .7l.2-.1M161.2 44.8l-.4 .2M18 61.2l.4-.3v1.2M18 62.1h.7"/>
<path d="M82.8 79.6v.8M83.2 79.6h-.3l-.1 .2M236.4 64.5h.6l.1-.2-.1-.3-.6-.1v1.3h.5l.2-.2 .1-.3-.3-.2M19 94l.2-.1a.67 .67 0 0 1 .5 .6 .67 .67 0 0 1-.5 .7l-.3-.5zM19.2 91.7l.4-.3v1.2M19.2 92.6h.7M79.9 81.3l.2-.1a.69 .69 0 0 1 .4 .6 .69 .69 0 0 1-.4 .7l-.2-.2-.1-.3zM80.8 81.2l.5 1.3 .4-1.3M238.1 100.4a.6 .6 0 0 0-.9 .4 .6 .6 0 0 0 .6 .7l.3-.1M186.8 133.8v1.2M187 134.3l.6 .7M187.6 133.8l-.8 .7"/>
</g>
<g fill="#008400" stroke="#008400" stroke-width=".25">
<circle cx="36.8" cy="180.6" r=".51"/>
<circle cx="128.3" cy="32" r=".51"/>
<circle cx="119.4" cy="34.5" r=".51"/>
<circle cx="110.5" cy="37.1" r=".51"/>
<circle cx="101.6" cy="39.6" r=".51"/>
<circle cx="252.7" cy="104.4" r=".51"/>
<circle cx="97.8" cy="70.1" r=".51"/>
<circle cx="157.5" cy="70.1" r=".51"/>
<circle cx="157.5" cy="75.2" r=".51"/>
<circle cx="141" cy="75.2" r=".51"/>
<circle cx="163.8" cy="39.6" r=".51"/>
<circle cx="172.7" cy="34.5" r=".51"/>
<circle cx="195.6" cy="34.5" r=".51"/>
<circle cx="36.8" cy="34.5" r=".51"/>
<circle cx="259.1" cy="117.1" r=".51"/>
<circle cx="265.4" cy="104.4" r=".51"/>
<circle cx="133.4" cy="124.7" r=".51"/>
<circle cx="243.8" cy="44.7" r=".51"/>
<circle cx="36.8" cy="161.5" r=".51"/>
<circle cx="259.1" cy="44.7" r=".51"/>
<circle cx="256.5" cy="44.7" r=".51"/>
<circle cx="254" cy="44.7" r=".51"/>
<circle cx="94" cy="124.7" r=".51"/>
<circle cx="94" cy="132.3" r=".51"/>
<circle cx="86.4" cy="126" r=".51"/>
<circle cx="87.6" cy="132.3" r=".51"/>
<circle cx="133.4" cy="127.2" r=".51"/>
</g>
<text font-size="2.8" fill="#840000" x="178" y="190.5">Title: Arduino DMX-512 Tester and Controller</text>
<g font-size="2.1" fill="#840000">
<text x="178" y="184">Sheet: /</text>
<text x="178" y="181">@daniel3514</text>
<text x="178" y="186.7">File: Arduino-DMX-Tester-and-Controller.sch</text>
<text x="178" y="196.9">KiCad E.D.A. eeschema 5.1.5+dfsg1-2build2</text>
<text x="178" y="194.1">Size: A4</text>
<text x="200" y="194.1">Date: 2020-08-16</text>
<text x="263" y="194.1">Rev: v0.9</text>
<text x="263" y="196.9">Id: 1/1</text>
</g>
<g font-size="1.8" fill="#840000">
<text x="35" y="11.9">1</text>
<text x="85" y="11.9">2</text>
<text x="135" y="11.9">3</text>
<text x="185" y="11.9">4</text>
<text x="235" y="11.9">5</text>
<text x="285" y="11.9">6</text>
<text x="29.4" y="21.6">7</text>
<text x="29.4" y="19">8</text>
<text x="246.4" y="21.2">LCD_BackLight</text>
<text x="29.4" y="29.2">4</text>
<text x="29.4" y="26.7">5</text>
<text x="29.4" y="24.1">6</text>
<text x="38.9" y="25.9">1</text>
<text x="46.5" y="25.9">2</text>
<text x="261.4" y="25.3" transform="rotate(-90 261.4 25.3)">16</text>
<text x="263.9" y="25.3" transform="rotate(-90 263.9 25.3)">15</text>
<text x="10.4" y="35.9">A</text>
<text x="29.4" y="34.3">2</text>
<text x="29.4" y="31.7">3</text>
<text x="95.4" y="34.3">7</text>
<text x="95.4" y="31.7">8</text>
<text x="132.9" y="35.2">Num_3</text>
<text x="132.9" y="32.6">Num_4</text>
<text x="153.7" y="35.2">Enc_A</text>
<text x="178.4" y="34.3">A</text>
<text x="190.7" y="34.3">S1</text>
<text x="202.7" y="35.2">Enc_C</text>
<text x="218.5" y="31.4">LCD_Contrast</text>
<text x="237" y="33">2</text>
<text x="237" y="30.5">3</text>
<text x="275.1" y="33">1</text>
<text x="285.4" y="35.9">A</text>
<text x="29.4" y="36.8">1</text>
<text x="95.4" y="41.9">4</text>
<text x="95.4" y="39.4">5</text>
<text x="95.4" y="36.8">6</text>
<text x="132.9" y="40.3">Num_1</text>
<text x="132.9" y="37.7">Num_2</text>
<text x="153.7" y="40.3">Enc_B</text>
<text x="178.4" y="39.4">B</text>
<text x="178.4" y="36.8">C</text>
<text x="190.7" y="39.4">S2</text>
<text x="95.4" y="47">2</text>
<text x="95.4" y="44.4">3</text>
<text x="132.9" y="42.8">Num_D</text>
<text x="132.9" y="45.3">Num_C</text>
<text x="132.9" y="47.9">Num_B</text>
<text x="232.2" y="47.9">LCD_RS</text>
<text x="241" y="42.6" transform="rotate(-90 241 42.6)">4</text>
<text x="243.6" y="42.6" transform="rotate(-90 243.6 42.6)">5</text>
<text x="246.1" y="42.6" transform="rotate(-90 246.1 42.6)">6</text>
<text x="253.7" y="42.6" transform="rotate(-90 253.7 42.6)">7</text>
<text x="255.2" y="47.9">LCD_D4</text>
<text x="256.3" y="42.6" transform="rotate(-90 256.3 42.6)">8</text>
<text x="258.8" y="42.6" transform="rotate(-90 258.8 42.6)">9</text>
<text x="261.4" y="43.1" transform="rotate(-90 261.4 43.1)">10</text>
<text x="263.9" y="43.1" transform="rotate(-90 263.9 43.1)">11</text>
<text x="266.4" y="43.1" transform="rotate(-90 266.4 43.1)">12</text>
<text x="269" y="43.1" transform="rotate(-90 269 43.1)">13</text>
<text x="271.5" y="43.1" transform="rotate(-90 271.5 43.1)">14</text>
<text x="29.4" y="53.3">6</text>
<text x="29.4" y="50.8">7</text>
<text x="29.4" y="48.3">8</text>
<text x="95.4" y="49.5">1</text>
<text x="132.9" y="50.4">Num_A</text>
<text x="233.5" y="50.4">LCD_E</text>
<text x="255.2" y="50.4">LCD_D5</text>
<text x="255.2" y="53">LCD_D6</text>
<text x="29.4" y="58.4">4</text>
<text x="29.4" y="55.9">5</text>
<text x="35.1" y="59.3">Key_Light</text>
<text x="35.1" y="56.8">LCD_Cont</text>
<text x="35.1" y="54.2">LCD_BL</text>
<text x="255.2" y="55.5">LCD_D7</text>
<text x="29.4" y="63.5">2</text>
<text x="29.4" y="61">3</text>
<text x="35.1" y="61.8">Light</text>
<text x="44.8" y="63.5">1</text>
<text x="55.8" y="63.5">2</text>
<text x="29.4" y="66">1</text>
<text x="35.1" y="66.9">Enc_C</text>
<text x="84.6" y="69.8">1</text>
<text x="113.8" y="69.8">1</text>
<text x="136.7" y="69.8">4</text>
<text x="174.8" y="69.8">1</text>
<text x="193.8" y="69.8">6</text>
<text x="207.8" y="71.6">2</text>
<text x="215.4" y="69.1">1</text>
<text x="254.3" y="70.6" transform="rotate(-90 254.3 70.6)">3</text>
<text x="254.8" y="68.2">LCD_BackLight</text>
<text x="29.4" y="76.2">8</text>
<text x="35.1" y="77.1">Enc_B</text>
<text x="84.6" y="74.9">2</text>
<text x="113.8" y="74.9">5</text>
<text x="136.7" y="74.9">2</text>
<text x="174.8" y="77.5">2</text>
<text x="193.8" y="77.5">3</text>
<text x="193.8" y="74.9">4</text>
<text x="193.8" y="72.4">5</text>
<text x="198.3" y="72.4">1</text>
<text x="198.3" y="74.9">2</text>
<text x="215.4" y="74.2">3</text>
<text x="229.7" y="74.5">LCD_BL</text>
<text x="247.5" y="75.4">2</text>
<text x="29.4" y="83.8">5</text>
<text x="29.4" y="81.3">6</text>
<text x="29.4" y="78.7">7</text>
<text x="35.1" y="79.6">Enc_A</text>
<text x="125.5" y="79.5" transform="rotate(-90 125.5 79.5)">3</text>
<text x="254.3" y="78.2" transform="rotate(-90 254.3 78.2)">1</text>
<text x="10.4" y="85.9">B</text>
<text x="29.4" y="88.9">3</text>
<text x="29.4" y="86.4">4</text>
<text x="285.4" y="85.9">B</text>
<text x="29.4" y="94">1</text>
<text x="29.4" y="91.4">2</text>
<text x="35.1" y="92.3">DMX_Out</text>
<text x="29.4" y="106.7">7</text>
<text x="29.4" y="104.1">8</text>
<text x="35.1" y="105">Num_A</text>
<text x="35.1" y="107.6">Num_B</text>
<text x="254.3" y="107.4" transform="rotate(-90 254.3 107.4)">1</text>
<text x="270" y="105">LCD_Contrast</text>
<text x="29.4" y="111.8">5</text>
<text x="29.4" y="109.2">6</text>
<text x="35.1" y="112.6">Num_D</text>
<text x="35.1" y="110.1">Num_C</text>
<text x="228.1" y="111.4">LCD_Cont</text>
<text x="247.2" y="112.3">2</text>
<text x="29.4" y="119.4">2</text>
<text x="29.4" y="116.8">3</text>
<text x="29.4" y="114.3">4</text>
<text x="35.1" y="117.7">Num_2</text>
<text x="35.1" y="115.2">Num_1</text>
<text x="121.7" y="116.3" transform="rotate(-90 121.7 116.3)">8</text>
<text x="254.3" y="115" transform="rotate(-90 254.3 115)">3</text>
<text x="29.4" y="121.9">1</text>
<text x="35.1" y="122.8">Num_4</text>
<text x="35.1" y="120.3">Num_3</text>
<text x="67.1" y="124.1">DMX-</text>
<text x="75.7" y="125">2</text>
<text x="83.3" y="122.4">1</text>
<text x="112.5" y="124.5">7</text>
<text x="130.3" y="124.5">1</text>
<text x="83.3" y="127.5">3</text>
<text x="130.3" y="127">2</text>
<text x="130.3" y="129.5">3</text>
<text x="10.4" y="135.9">C</text>
<text x="29.4" y="135.9">5</text>
<text x="29.4" y="133.3">6</text>
<text x="35.1" y="136.8">LCD_E</text>
<text x="35.1" y="134.2">LCD_RS</text>
<text x="66.6" y="134.2">DMX+</text>
<text x="75.7" y="135.1">5</text>
<text x="83.3" y="132.6">4</text>
<text x="83.3" y="137.7">6</text>
<text x="112.5" y="132.1">6</text>
<text x="130.3" y="132.1">4</text>
<text x="134.1" y="133">DMX_Out</text>
<text x="209.7" y="134.6">1</text>
<text x="209.7" y="137.2">2</text>
<text x="258" y="134.6">1</text>
<text x="258" y="137.2">2</text>
<text x="285.4" y="135.9">C</text>
<text x="29.4" y="143.5">2</text>
<text x="29.4" y="141">3</text>
<text x="29.4" y="138.4">4</text>
<text x="35.1" y="141.9">LCD_D5</text>
<text x="35.1" y="139.3">LCD_D4</text>
<text x="121.7" y="141.7" transform="rotate(-90 121.7 141.7)">5</text>
<text x="206" y="141.7" transform="rotate(-90 206 141.7)">3</text>
<text x="254.3" y="141.7" transform="rotate(-90 254.3 141.7)">3</text>
<text x="29.4" y="146">1</text>
<text x="35.1" y="146.9">LCD_D7</text>
<text x="35.1" y="144.4">LCD_D6</text>
<text x="179.9" y="145.7">Key_Light</text>
<text x="199.2" y="146.6">2</text>
<text x="206" y="149.3" transform="rotate(-90 206 149.3)">1</text>
<text x="232.4" y="145.7">Light</text>
<text x="247.5" y="146.6">2</text>
<text x="254.3" y="149.3" transform="rotate(-90 254.3 149.3)">1</text>
<text x="29.4" y="161.3">1</text>
<text x="29.4" y="158.7">2</text>
<text x="66.8" y="172.7">1</text>
<text x="79.5" y="172.7">2</text>
<text x="83.3" y="173.6">DMX-</text>
<text x="110" y="172.7">1</text>
<text x="122.7" y="172.7">5</text>
<text x="134.4" y="173.6">DMX-</text>
<text x="146.2" y="170.2">1</text>
<text x="146.2" y="172.7">2</text>
<text x="73.4" y="179.8" transform="rotate(-90 73.4 179.8)">3</text>
<text x="98.8" y="176.1">DMX-</text>
<text x="110" y="175.3">2</text>
<text x="116.6" y="179.8" transform="rotate(-90 116.6 179.8)">3</text>
<text x="122.7" y="175.3">4</text>
<text x="134" y="176.1">DMX+</text>
<text x="146.2" y="175.3">3</text>
<text x="10.4" y="185.9">D</text>
<text x="29.4" y="182.9">1</text>
<text x="29.4" y="180.3">2</text>
<text x="83.3" y="183.8">DMX+</text>
<text x="118.9" y="182.5">DMX+</text>
<text x="285.4" y="185.9">D</text>
<text x="35" y="199.9">1</text>
<text x="85" y="199.9">2</text>
<text x="135" y="199.9">3</text>
<text x="185" y="199.9">4</text>
<text x="235" y="199.9">5</text>
<text x="285" y="199.9">6</text>
</g>
<g font-size="1.8" fill="#008484">
<text x="29.6" y="17.3">J1</text>
<text x="35.2" y="16.2">+5V</text>
<text x="262.6" y="17.4">+5V</text>
<text x="40.6" y="19.1">SW1A</text>
<text x="40.8" y="21.4">Reset</text>
<text x="100.4" y="19.4">+5V</text>
<text x="109.3" y="19.4">+5V</text>
<text x="118.2" y="19.4">+5V</text>
<text x="127.1" y="19.4">+5V</text>
<text x="162.6" y="23.2">+5V</text>
<text x="171.5" y="23.2">+5V</text>
<text x="194.4" y="23.2">+5V</text>
<text x="90.7" y="28.7">J10</text>
<text x="104.1" y="26.3">C2</text>
<text x="104.2" y="28.6">1nF</text>
<text x="113" y="26.3">C3</text>
<text x="113.1" y="28.6">1nF</text>
<text x="121.9" y="26.3">C4</text>
<text x="121.9" y="28.6">1nF</text>
<text x="130.8" y="26.3">C5</text>
<text x="130.8" y="28.6">1nF</text>
<text x="183.5" y="28.4">SW3</text>
<text x="232.5" y="24.5">+5V</text>
<text x="240" y="24.9">NHD-0420H1Z</text>
<text x="262.3" y="27.4" transform="rotate(-90 262.3 27.4)">K</text>
<text x="264.8" y="27.4" transform="rotate(-90 264.8 27.4)">A</text>
<text x="270.7" y="24.9">U4</text>
<text x="166.4" y="30.1">C7</text>
<text x="166.4" y="32.4">1nF</text>
<text x="175.3" y="30.1">C8</text>
<text x="175.3" y="32.4">1nF</text>
<text x="181.9" y="30.8">Encoder</text>
<text x="198.1" y="30.1">C9</text>
<text x="198.1" y="32.4">1nF</text>
<text x="239.3" y="33.9">VDD</text>
<text x="239.3" y="31.4">VO</text>
<text x="270.3" y="33.9">VSS</text>
<text x="18.3" y="41.4">Arduino_Power</text>
<text x="33.2" y="40.9">GNDREF</text>
<text x="241.9" y="40.4" transform="rotate(-90 241.9 40.4)">RS</text>
<text x="244.5" y="40.4" transform="rotate(-90 244.5 40.4)">R/W</text>
<text x="247" y="40.4" transform="rotate(-90 247 40.4)">E</text>
<text x="254.6" y="40.4" transform="rotate(-90 254.6 40.4)">DB0</text>
<text x="257.2" y="40.4" transform="rotate(-90 257.2 40.4)">DB1</text>
<text x="259.7" y="40.4" transform="rotate(-90 259.7 40.4)">DB2</text>
<text x="262.3" y="40.4" transform="rotate(-90 262.3 40.4)">DB3</text>
<text x="264.8" y="40.4" transform="rotate(-90 264.8 40.4)">DB4</text>
<text x="267.3" y="40.4" transform="rotate(-90 267.3 40.4)">DB5</text>
<text x="269.9" y="40.4" transform="rotate(-90 269.9 40.4)">DB6</text>
<text x="272.4" y="40.4" transform="rotate(-90 272.4 40.4)">DB7</text>
<text x="275.8" y="40.9">GNDREF</text>
<text x="29.6" y="46.5">J2</text>
<text x="172.9" y="48.5">GNDREF</text>
<text x="190.7" y="48.5">GNDREF</text>
<text x="89.3" y="54.1">Keyboard</text>
<text x="240.2" y="56.1">GNDREF</text>
<text x="47.5" y="60.6">EEPROM Default</text>
<text x="79.2" y="65.1">J9</text>
<text x="90.3" y="65.2">D1</text>
<text x="124.6" y="64">U2</text>
<text x="183.7" y="64.1">U3</text>
<text x="210.2" y="63.5">SW4</text>
<text x="210.9" y="65.9">On</text>
<text x="218.1" y="63.2">+5V</text>
<text x="17.4" y="70.7">Arduino_PWM_1</text>
<text x="49.2" y="67">JP1</text>
<text x="57.4" y="70.1">GNDREF</text>
<text x="76.7" y="67.4">Jack-DC</text>
<text x="88.6" y="67.5">IN4001</text>
<text x="115.8" y="70.7">VIN</text>
<text x="119.8" y="66.3">LM2575-5.0BT</text>
<text x="133.3" y="70.7">FB</text>
<text x="177.5" y="70.7">Vin+</text>
<text x="178.3" y="66.4">TP4056-Module</text>
<text x="187.9" y="70.7">Out+</text>
<text x="29.6" y="74.5">J3</text>
<text x="115.8" y="75.8">ON/OFF</text>
<text x="126.4" y="77.5" transform="rotate(-90 126.4 77.5)">GND</text>
<text x="131.9" y="75.8">OUT</text>
<text x="145.9" y="77">330uH</text>
<text x="147.6" y="73.2">L1</text>
<text x="189.7" y="73.3">B+</text>
<text x="204.2" y="73.5">J13</text>
<text x="204.3" y="75.8">Battery</text>
<text x="240.2" y="72.1">R5</text>
<text x="240.2" y="77.1">1K</text>
<text x="255.2" y="73.4">Q2</text>
<text x="255.7" y="75.7">2N2222</text>
<text x="100.2" y="78.5">C1</text>
<text x="101.1" y="80.8">100uF/63V</text>
<text x="143.2" y="81">D6</text>
<text x="143.6" y="83.4">1N5819</text>
<text x="159.9" y="81">C6</text>
<text x="160.8" y="83.4">330uF/16V</text>
<text x="177.5" y="78.4">Vin-</text>
<text x="188.4" y="78.4">Out-</text>
<text x="248.9" y="85.3">GNDREF</text>
<text x="85" y="91.7">GNDREF</text>
<text x="93.9" y="91.7">GNDREF</text>
<text x="107.9" y="91.7">GNDREF</text>
<text x="121.9" y="91.7">GNDREF</text>
<text x="137.1" y="91.7">GNDREF</text>
<text x="153.6" y="91.7">GNDREF</text>
<text x="168.9" y="91.7">GNDREF</text>
<text x="194.3" y="91.7">GNDREF</text>
<text x="251.1" y="92.4">+5V</text>
<text x="17.4" y="98.6">Arduino_PWM_2</text>
<text x="249.1" y="99.9">R8</text>
<text x="254.9" y="99.9">22K</text>
<text x="29.6" y="102.4">J4</text>
<text x="92.4" y="105.1">+5V</text>
<text x="257.6" y="107.6">680</text>
<text x="258" y="102.5">R9</text>
<text x="90.3" y="112.6">R1</text>
<text x="96.3" y="112.6">330</text>
<text x="120.3" y="110.2">+5V</text>
<text x="131.7" y="112.7">+5V</text>
<text x="138.1" y="112.7">+5V</text>
<text x="239.6" y="114">22K</text>
<text x="240.2" y="108.9">R6</text>
<text x="255.4" y="111.4">Q3</text>
<text x="255.7" y="114">BC548</text>
<text x="267.9" y="111.4">CP</text>
<text x="268.2" y="108.9">C10</text>
<text x="76.8" y="119.2">Polarity</text>
<text x="78.1" y="116.9">SW2</text>
<text x="97.2" y="119.2">D2</text>
<text x="114.5" y="116.5">U1</text>
<text x="142.3" y="119">C11</text>
<text x="97" y="121.5">LED</text>
<text x="103.6" y="122.7">1N4001</text>
<text x="105.6" y="120.2">D4</text>
<text x="114.8" y="125.3">B</text>
<text x="122.6" y="121.3" transform="rotate(-90 122.6 121.3)">VCC</text>
<text x="126.4" y="125.3">RO</text>
<text x="142.3" y="121.3">1nF</text>
<text x="255.2" y="123.4">GNDREF</text>
<text x="18" y="126.5">Arduino_Digital</text>
<text x="27" y="130.3">J5</text>
<text x="90.3" y="129.1">R2</text>
<text x="96.3" y="129.1">120</text>
<text x="126.6" y="127.9">RE</text>
<text x="126.6" y="130.4">DE</text>
<text x="135.8" y="128.5">GNDREF</text>
<text x="202.9" y="130.5">+5V</text>
<text x="251.1" y="130.5">+5V</text>
<text x="97.2" y="137">D3</text>
<text x="103.6" y="135.6">1N4001</text>
<text x="114.8" y="133">A</text>
<text x="127.3" y="133">DI</text>
<text x="215.7" y="135.8">J14</text>
<text x="263.9" y="135.8">J15</text>
<text x="97" y="139.3">LED</text>
<text x="105.6" y="138.1">D5</text>
<text x="122.6" y="139.4" transform="rotate(-90 122.6 139.4)">GND</text>
<text x="124.3" y="141.9">MAX485E</text>
<text x="191.9" y="143.2">R4</text>
<text x="215.9" y="138.1">Key Light</text>
<text x="240.2" y="143.2">R7</text>
<text x="263.9" y="138.1">Light</text>
<text x="90.3" y="145.6">R3</text>
<text x="96.3" y="145.6">330</text>
<text x="118.1" y="148.8">GNDREF</text>
<text x="191.9" y="148.3">1K</text>
<text x="207" y="144.5">Q1</text>
<text x="207.4" y="146.9">2N2222</text>
<text x="240.2" y="148.3">1K</text>
<text x="255.2" y="144.5">Q4</text>
<text x="255.7" y="146.9">2N2222</text>
<text x="19.1" y="150.7">Arduino Digital</text>
<text x="90.1" y="153.9">GNDREF</text>
<text x="29.6" y="157">J6</text>
<text x="200.6" y="156.5">GNDREF</text>
<text x="248.9" y="156.5">GNDREF</text>
<text x="18.2" y="165.9">Arduino Digital</text>
<text x="33.2" y="167.9">GNDREF</text>
<text x="71.4" y="166.7">XLR3</text>
<text x="72.7" y="164.4">J8</text>
<text x="114.6" y="166.7">XLR5</text>
<text x="115.4" y="164.4">J11</text>
<text x="152.2" y="172.6">J12</text>
<text x="29.6" y="178.6">J7</text>
<text x="35.6" y="174.3">+5V</text>
<text x="152.3" y="174.9">DMX Out</text>
<text x="60.9" y="183.1">GNDREF</text>
<text x="102.8" y="183.1">GNDREF</text>
<text x="138.4" y="183.1">GNDREF</text>
<text x="18.2" y="187.5">Arduino Digital</text>
</g>
<g font-size="1.8" fill="#0000c2">
<text x="238.8" y="17.8">LCD 20x4</text>
<text x="16.5" y="20.3">Reserved</text>
<text x="19" y="22.9">IO REF</text>
<text x="20.3" y="25.4">Reset</text>
<text x="21.6" y="27.9">3.3V</text>
<text x="21.6" y="35.6">GND</text>
<text x="21.6" y="33">GND</text>
<text x="22.9" y="30.5">5V</text>
<text x="85.1" y="33">Num 4</text>
<text x="85.1" y="35.6">Num 3</text>
<text x="22.9" y="38.1">Vin</text>
<text x="85.1" y="38.1">Num 2</text>
<text x="85.1" y="40.6">Num 1</text>
<text x="85.1" y="43.2">Num D</text>
<text x="85.1" y="45.7">Num C</text>
<text x="153.7" y="45.7">Encoder</text>
<text x="21.3" y="49.5">ARef</text>
<text x="21.5" y="52.1">GND</text>
<text x="85.1" y="48.3">Num B</text>
<text x="85.1" y="50.8">Num A</text>
<text x="18.6" y="54.6">13 PWM</text>
<text x="18.6" y="59.7">11 PWM</text>
<text x="18.6" y="57.1">12 PWM</text>
<text x="18.6" y="62.2">10 PWM</text>
<text x="19.6" y="64.8">9 PWM</text>
<text x="237.3" y="65.2">Back Light</text>
<text x="242.7" y="63.2">LCD</text>
<text x="19.6" y="67.3">8 PWM</text>
<text x="241.3" y="67.3">Driver</text>
<text x="19.6" y="77.5">7 PWM</text>
<text x="19.6" y="82.5">5 PWM</text>
<text x="19.6" y="80">6 PWM</text>
<text x="73.7" y="80.5">Regulador</text>
<text x="73.7" y="82.5">7.5-40V</text>
<text x="19.6" y="87.6">3 PWM</text>
<text x="19.6" y="85.1">4 PWM</text>
<text x="19.6" y="90.2">2 PWM</text>
<text x="20.2" y="95.2">0 Rx 0</text>
<text x="20.4" y="92.7">1 Tx 0</text>
<text x="237.8" y="101.6">Contrast</text>
<text x="241.5" y="99.5">LCD</text>
<text x="23.4" y="107.9">42</text>
<text x="23.4" y="105.4">44</text>
<text x="23.4" y="113">38</text>
<text x="23.4" y="110.5">40</text>
<text x="23.4" y="118.1">34</text>
<text x="23.4" y="115.6">36</text>
<text x="23.4" y="123.2">30</text>
<text x="23.4" y="120.6">32</text>
<text x="23.4" y="137.2">45</text>
<text x="23.4" y="134.6">43</text>
<text x="187.5" y="135.1">Key Light</text>
<text x="190.5" y="137.2">Driver</text>
<text x="238.7" y="137.2">Driver</text>
<text x="239.5" y="135.1">Light</text>
<text x="23.4" y="142.2">49</text>
<text x="23.4" y="139.7">47</text>
<text x="20.9" y="144.8">MOSI</text>
<text x="23" y="147.3">SS</text>
<text x="21.5" y="160">GND</text>
<text x="21.5" y="162.6">GND</text>
<text x="22.3" y="181.6">Vcc</text>
<text x="22.3" y="184.1">Vcc</text>
</g>
<g font-size="1.4" fill="#840000">
<text x="69.7" y="171.7">1</text>
<text x="76.8" y="171.7">2</text>
<text x="112.9" y="171.7">1</text>
<text x="120" y="171.7">5</text>
<text x="73.3" y="175.3">3</text>
<text x="114.4" y="174.3">2</text>
<text x="116.5" y="175.3">3</text>
<text x="118.5" y="174.3">4</text>
</g>
</svg>
